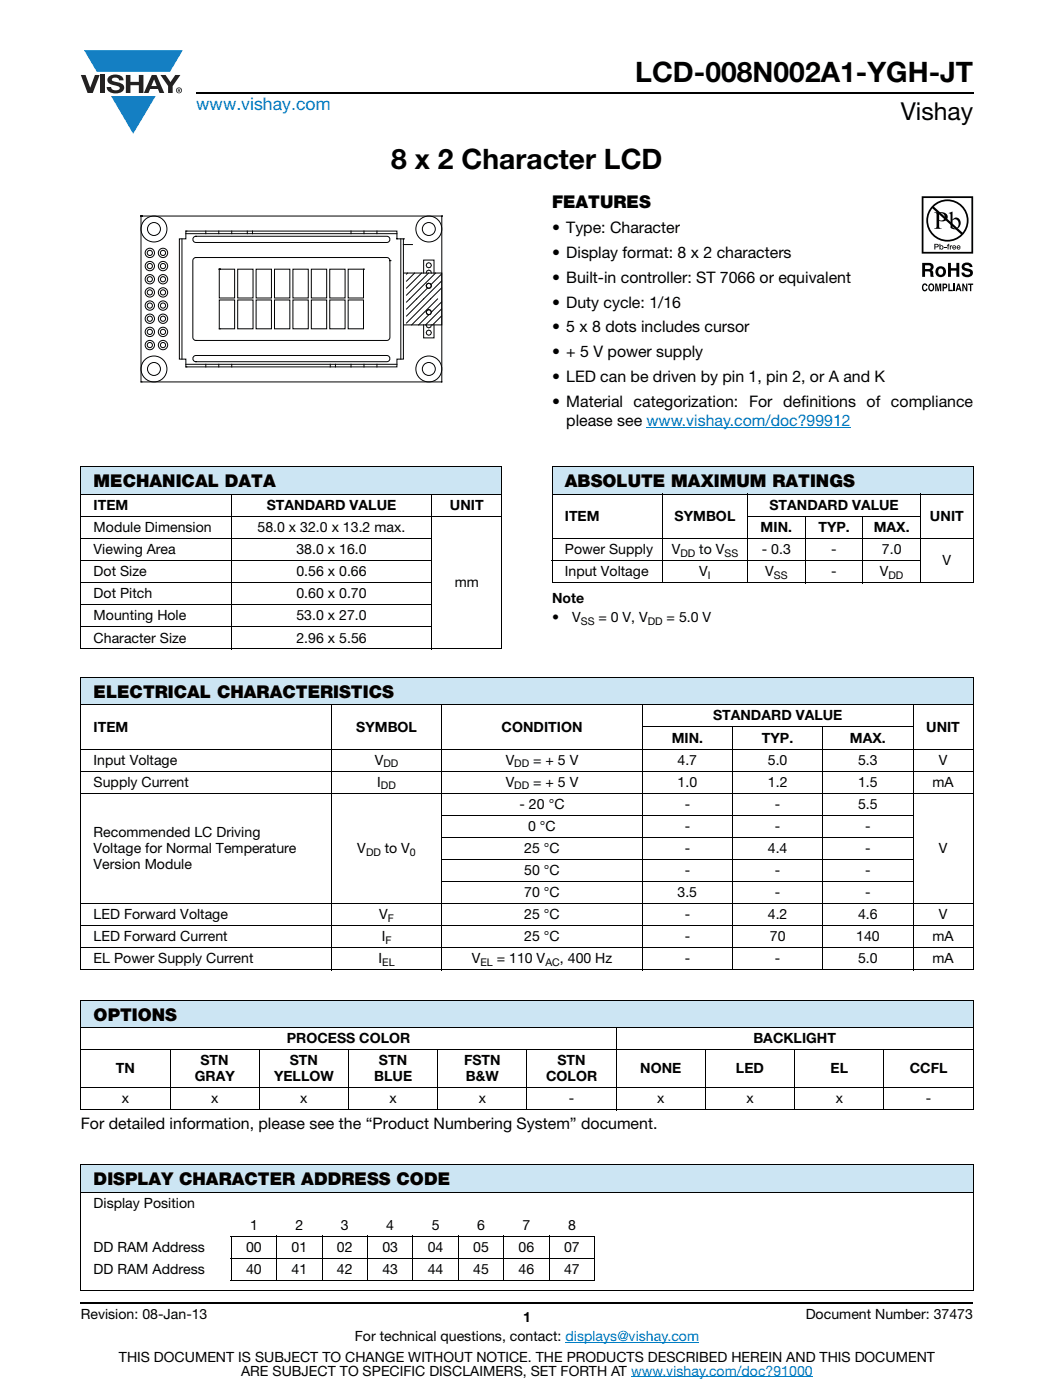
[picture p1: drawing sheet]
<svg xmlns="http://www.w3.org/2000/svg" width="210mm" height="279mm" viewBox="0 0 210 279" stroke-linecap="round" stroke-linejoin="round" font-family="sans-serif">
<g fill="#147fc3">
<path d="M16.8 10h19.7l-2.6 4.3h-1.1h-13.5z"/>
<path d="M22.2 19.2h8.9l-4.5 7.5z"/>
</g>
<g fill="#231f20">
<path d="M16.1 15h1l.9 2.5 .9-2.5h1l-1.4 3.6h-1z"/>
<path d="M20 15h.9v3.6h-.9z"/>
<path d="M21.8 15.3a2.1 2.1 0 0 1 2.7 .3l.1 .4h-.8a.79 .79 0 0 0-.7-.5 .79 .79 0 0 0-.8 .4l.2 .3 1 .2a1.08 1.08 0 0 1 1.3 1 1.08 1.08 0 0 1-1.1 1.2 1.73 1.73 0 0 1-2.4-1.2h.9a.96 .96 0 0 0 .8 .6 .96 .96 0 0 0 .9-.4 1.31 1.31 0 0 0-1.2-.6 1.03 1.03 0 0 1-1.1-.6 1.03 1.03 0 0 1 .2-1.1z"/>
<path d="M25.1 15h.9v1.3h1.7v-1.3h.9v3.6h-.9v-1.6h-1.7v1.6h-.9z"/>
<path d="M32 15h1l1 1.4 1-1.4h1l-1.6 2.2v1.4h-.9v-1.4z"/>
<path d="M30.7 15.9l.6 1.3h-1.1zM30.3 15l-1.6 3.6h.9l.4-.8h1.5l.3 .8h1l-1.6-3.6z"/>
<path d="M35.3 18a.46 .46 0 0 1 .9 0 .46 .46 0 0 1-.9 0zM35.1 18a.6 .6 0 0 0 1.2 0 .6 .6 0 0 0-1.2 0z"/>
<path d="M35.6 17.8h.2v.2h-.2zM35.5 17.7v.7h.1v-.3l.4 .3-.2-.3 .2-.2-.1-.2z"/>
</g>
<path d="M39.1 18.6h155M16.1 260h178" fill="none" stroke="#000" stroke-width=".36"/>
<path d="M129 85.3h40.7M112.8 267.9h26.7M125.9 274.8h36.3" fill="none" stroke="#007ec4" stroke-width=".2"/>
<path d="M28 43h60.2v33.3h-60.2z" fill="#fff"/>
<g fill="none" stroke="#030303" stroke-width=".2">
<path d="M28.1 43.1h.1M28.1 43.1h60v33.1h-60zM36.3 47.7v24M37.1 46.6h42.1M37.1 46.1h.1M37.1 46.1h42.1v1.6h1.3v24h-1.3v1.5h-42.1v-1.5h-1.3v-24h1.3zM38.6 51.7l.5-.3h38.2l.4 .3 .1 .3v15.4l-.3 .4-.3 .1h-38.2l-.4-.2-.1-.4v-15.3zM38.7 47.3l.4-.1h38.1a.62 .62 0 0 1 .6 .6 .62 .62 0 0 1-.6 .6h-38.1a.62 .62 0 0 1-.6-.4 .62 .62 0 0 1 .2-.7zM39.1 51.4h.1M41.1 46.1v.5M43.6 46.1v.5M43.7 53.7h3.1v5.8h-3.1z"/>
<path d="M43.7 59.9h3.1v5.7h-3.1zM43.7 53.7h.1M46.2 46.1v.5M47.4 53.7h3.1v5.8h-3.1zM47.4 59.9h3.1v5.7h-3.1zM49.3 46.1v.5M50.4 46.1v.5M51.1 53.7h3v5.8h-3zM51.1 59.9h3v5.7h-3zM54.8 53.7h3v5.8h-3zM54.8 59.9h3v5.7h-3zM58.4 53.7h3.1v5.8h-3.1z"/>
<path d="M58.4 59.9h3.1v5.7h-3.1zM62.1 53.7h3.1v5.8h-3.1zM62.1 59.9h3.1v5.7h-3.1zM65.8 53.7h3v5.8h-3zM65.8 59.9h3v5.7h-3zM69.4 53.7h3.1v5.8h-3.1zM69.4 59.9h3.1v5.7h-3.1zM70 46.1v.5M72.5 53.7h.1M72.6 46.1v.5M75.2 46.1v.5M77.8 52h.1"/>
<path d="M80 47.7v24M80.4 54.5h7.7v10.3h-7.7M80.5 48.8h1.8M80.5 47.7h.1M81.3 54.5l-.2 .2M82.7 54.5l-1.6 1.6M84.1 54.5l-3 3M84.5 54.5v-2.6h2.1v2.6M85 54.5l.2-.4 .3-.2 .4 .2 .1 .4M85.3 57.5l-4.2 4.2M85.5 54.5l-4.4 4.4M86.9 54.5l-5.8 5.8"/>
<path d="M87.3 59.7l-5.2 5.1M88.1 56.1l-7 7M88.1 57.5l-7 7M88.1 54.7l-2.1 2.1M88.1 43.1h.1M28.1 76.2h.1M37.1 72.7h42.1M37.1 73.2h.1M38.7 71.1l.4-.2h38.1a.62 .62 0 0 1 .6 .7 .62 .62 0 0 1-.6 .6h-38.1a.62 .62 0 0 1-.6-.4 .62 .62 0 0 1 .2-.7zM39.1 67.9h.1M41.1 72.7v.5M43.6 72.7v.5"/>
<path d="M43.7 65.6h.1M46.2 72.7v.5M65.9 72.7v.5M66.9 72.7v.5M70 72.7v.5M72.6 72.7v.5M75.2 72.7v.5M84.5 64.8v2.6h2.1v-2.6M85 64.8l.1 .5 .4 .1 .4-.1 .1-.5M85.5 62.8l-2 2M88.1 61.7l-3.2 3.1M88.1 60.3l-2 2"/>
<path d="M88.1 63.1l-1.8 1.7"/>
<circle cx="29.9" cy="50.5" r=".93"/>
<circle cx="29.9" cy="50.5" r=".52"/>
<circle cx="29.9" cy="55.7" r=".93"/>
<circle cx="29.9" cy="58.4" r=".93"/>
<circle cx="29.9" cy="53.1" r=".93"/>
<circle cx="29.9" cy="58.4" r=".52"/>
<circle cx="29.9" cy="55.7" r=".52"/>
<circle cx="29.9" cy="53.1" r=".52"/>
<circle cx="30.7" cy="45.7" r="1.29"/>
<circle cx="30.7" cy="45.7" r="2.59"/>
<circle cx="32.5" cy="50.5" r=".52"/>
<circle cx="32.5" cy="50.5" r=".93"/>
<circle cx="32.5" cy="58.4" r=".52"/>
<circle cx="32.5" cy="55.7" r=".52"/>
<circle cx="32.5" cy="53.1" r=".52"/>
<circle cx="32.5" cy="55.7" r=".93"/>
<circle cx="32.5" cy="58.4" r=".93"/>
<circle cx="32.5" cy="53.1" r=".93"/>
<circle cx="85.5" cy="57" r=".52"/>
<circle cx="85.5" cy="52.9" r=".52"/>
<circle cx="85.5" cy="45.7" r="1.29"/>
<circle cx="85.5" cy="45.7" r="2.59"/>
<circle cx="29.9" cy="61" r=".93"/>
<circle cx="29.9" cy="68.9" r=".93"/>
<circle cx="29.9" cy="61" r=".52"/>
<circle cx="29.9" cy="66.2" r=".93"/>
<circle cx="29.9" cy="63.6" r=".93"/>
<circle cx="29.9" cy="66.2" r=".52"/>
<circle cx="29.9" cy="68.9" r=".52"/>
<circle cx="29.9" cy="63.6" r=".52"/>
<circle cx="30.7" cy="73.6" r="1.29"/>
<circle cx="30.7" cy="73.6" r="2.59"/>
<circle cx="32.5" cy="61" r=".52"/>
<circle cx="32.5" cy="61" r=".93"/>
<circle cx="32.5" cy="66.2" r=".52"/>
<circle cx="32.5" cy="68.9" r=".52"/>
<circle cx="32.5" cy="63.6" r=".52"/>
<circle cx="32.5" cy="68.9" r=".93"/>
<circle cx="32.5" cy="66.2" r=".93"/>
<circle cx="32.5" cy="63.6" r=".93"/>
<circle cx="85.5" cy="66.4" r=".52"/>
<circle cx="85.5" cy="62.3" r=".52"/>
<circle cx="85.5" cy="73.6" r="1.29"/>
<circle cx="85.5" cy="73.6" r="2.59"/>
</g>
<path d="M183.9 39.2h10.2v18.9h-10.2z" fill="#fff"/>
<g fill="#000">
<path d="M184.1 56.8l.4-.2h.3l.2 .5-.6-.2a.66 .66 0 0 0 .1 1l.3-.3h.2a.54 .54 0 0 1-.5 .5 .54 .54 0 0 1-.5-.4zM186.6 56.6h.3l.3 1.2 .2-1.2h.4v1.5h-.3v-1.3l-.2 1.3h-.3l-.2-1.3v1.3h-.2zM188.4 49.3h.4v.1h-.4zM189.1 48.7h.3l-.2 .2 .2 .1v.1h-.2v.7h-.2v-.7h-.1zM189.2 56.6h.2v1.2h.7v.3h-.9zM189.5 49h.1v.1l.3-.1v.1l-.2 .1v.6h-.2zM189.1 52.5h.6v1h1.1v-1h.6v2.8h-.6v-1.3h-1.1v1.3h-.6zM190.2 56.6h.3v1.5h-.3zM192.1 52.6a1.15 1.15 0 0 1 1.9 .7h-.6v-.2a.68 .68 0 0 0-.9-.1l-.1 .4 .3 .1a1.29 1.29 0 0 1 1.4 .9 1.17 1.17 0 0 1-1.2 .9 1.17 1.17 0 0 1-1.1-.9h.6v.2a.67 .67 0 0 0 1.1-.1l-.2-.3-.6-.1a.82 .82 0 0 1-.8-.5 .82 .82 0 0 1 .2-1zM192 56.6h.2l.5 1.1v-1.1h.3v1.5h-.3l-.5-1.1v1.1h-.2zM193.1 56.6h1v.3h-.3v1.2h-.3v-1.2h-.4z"/>
<path d="M184.2 39.5h9.6v10.8h-9.6zM183.9 39.2v11.4h10.2v-11.4z"/>
<path d="M184.5 52.9v.8h1a.39 .39 0 0 0 0-.7zM184 52.5h1.4a.79 .79 0 0 1 .8 .4 .79 .79 0 0 1-.1 .9l-.3 .1a.98 .98 0 0 1 .4 1.2l.1 .2h-.6l-.3-1.1h-.9v1.1h-.5z"/>
<path d="M185.6 56.9a.64 .64 0 0 0 .2 1l.1-.1a.64 .64 0 0 0-.1-1zM185.4 56.7l.2-.1a.56 .56 0 0 1 .7 .3 .82 .82 0 0 1-.5 1.3l-.2-.1a.89 .89 0 0 1-.2-1.4z"/>
<path d="M186.3 41.3a3.9 3.9 0 0 1 5.3-.2 3.9 3.9 0 0 1 .4 5.3zM186 41.6l5.7 5.2a3.9 3.9 0 0 1-5.3 .1 3.9 3.9 0 0 1-.4-5.3zM184.8 44a4.2 4.2 0 0 0 8.4 0 4.2 4.2 0 0 0-8.4 0z"/>
<path d="M186.6 48.8v.4h.4v-.3zM186.4 48.7h.7l.2 .3-.2 .3-.5 .1v.4h-.2z"/>
<path d="M187.3 42.6v1.3a.75 .75 0 0 0 1.2-.6 .75 .75 0 0 0-1.2-.7zM186.4 42.4a2.81 2.81 0 0 1 2.4 .3 .97 .97 0 0 1 0 1.2 .97 .97 0 0 1-1.2 .2h-.3v1.1l.1 .2 .4 .3h-1.4l.3-.2 .1-.3v-2.3v-.3z"/>
<path d="M187.4 53.7a.63 .63 0 0 0-.2 .7 .63 .63 0 0 0 .7 .4 .63 .63 0 0 0 .2-.8 .63 .63 0 0 0-.7-.3zM186.6 54.2a1.1 1.1 0 0 1 2.2 0 1.1 1.1 0 0 1-2.2 0z"/>
<path d="M187.5 49.4a.3 .3 0 0 0 .6 0 .3 .3 0 0 0-.6 0zM187.4 48.7h.2v.4a.38 .38 0 0 1 .5 0 .38 .38 0 0 1 0 .6 .38 .38 0 0 1-.5 0l-.2 .1z"/>
<path d="M188.3 56.9v.4l.4-.1v-.3zM188 56.6h.6a.5 .5 0 0 1 .4 .5 .5 .5 0 0 1-.4 .5h-.3v.5h-.3z"/>
<path d="M190 44v1.3l.2 .2a.72 .72 0 0 0 .8-.1 .72 .72 0 0 0 .2-.7 .72 .72 0 0 0-.3-.8 .72 .72 0 0 0-.9 .1zM189.2 42.5l.8-.3v1.6a.89 .89 0 0 1 1.1-.3 .89 .89 0 0 1 .5 1 1.23 1.23 0 0 1-.6 1.2 1.23 1.23 0 0 1-1.4-.2v-2.7z"/>
<path d="M190.2 49.2l-.1 .1h.5l-.3-.2zM190.1 49h.5l.1 .4h-.6l.1 .2 .5-.1a.42 .42 0 0 1-.6 .2 .42 .42 0 0 1 0-.7z"/>
<path d="M191.2 56.9l-.1 .6h.3zM191.1 56.6h.3l.4 1.5h-.3l-.1-.3h-.4l-.1 .3h-.3z"/>
<path d="M191.1 49.2l-.1 .1h.4l-.2-.2zM191 49h.4l.2 .4h-.6l.1 .2 .5-.1a.42 .42 0 0 1-.7 .2 .42 .42 0 0 1 .1-.7z"/>
</g>
<path d="M16.1 93.2h84v5.4h-84z" fill="#cce5f3"/>
<g fill="none" stroke="#000" stroke-width=".2">
<path d="M16 93.2h84.2M16 98.6h84.2M16.1 93.2v36.2M46.1 98.6v31M86.1 98.6v31M100.1 93.2v36.2M16 103.1h84.2M16 107.5h70.2M16 111.9h70.2M16 116.3h70.2M16 120.7h70.2M16 125.1h70.2"/>
<path d="M16 129.5h84.2"/>
</g>
<path d="M110.1 93.2h84v5.4h-84z" fill="#cce5f3"/>
<g fill="none" stroke="#000" stroke-width=".2">
<path d="M110 93.2h84.2M110 98.6h84.2M110.1 93.2v23M132.1 98.6v17.8M149.1 98.6v17.8M183.6 98.6v17.8M194.1 93.2v23M110 107.5h84.2M110 111.9h73.7M110 116.3h84.2M149 103.1h34.7M160.6 103v13.4"/>
<path d="M172.1 103v13.4"/>
</g>
<g fill="#cce5f3">
<path d="M16.1 135.1h178v5.6h-178z"/>
<path d="M16.1 199.6h178v5.5h-178z"/>
<path d="M16.1 232.4h178v5.5h-178z"/>
</g>
<g fill="none" stroke="#000" stroke-width=".2">
<path d="M16 135.1h178.2M16.1 135.3v58.2M194.1 135.3v58.2M16 140.7h178.2M16 149.5h178.2M16 153.9h178.2M16 158.3h178.2M66.1 140.6v53.1M88.1 140.6v53.1M128 145.1h54.2M128.1 140.6v53.1M146.1 145v48.7"/>
<path d="M164.1 145v48.7M182.1 140.6v53.1M88 162.7h94.2M88 167.1h94.2M88 171.5h94.2M88 175.9h94.2M16 180.3h178.2M16 184.8h178.2M16 189.2h178.2M16 193.6h178.2M16 199.6h178.2M16.1 199.7v21.7"/>
<path d="M194.1 199.7v21.7M16 205.1h178.2M16 209.5h178.2M16 217.1h178.2M33.9 209.4v12.2M51.7 209.4v12.2M69.5 209.4v12.2M87.3 209.4v12.2M105.1 209.4v12.2M122.9 205v16.6M140.7 209.4v12.2M158.5 209.4v12.2"/>
<path d="M176.3 209.4v12.2M16 221.5h178.2M16 232.4h178.2M16 237.9h178.2M16.1 232.5v25M194.1 232.5v25M16 257.6h178.2M46 246.7h72.7M46 251.1h72.7M46 255.6h72.7M46.1 246.8v8.7M55.2 246.7v9"/>
<path d="M64.3 246.7v9M73.3 246.7v9M82.4 246.7v9M91.4 246.7v9M100.5 246.7v9M109.6 246.7v9M118.6 246.8v8.7"/>
</g>
<g font-size="5.6">
<text x="126.7" y="16.4">LCD-008N002A1-YGH-JT</text>
<text x="78.1" y="33.8">8 x 2 Character LCD</text>
</g>
<text font-size="4.9" x="179.7" y="24">Vishay</text>
<text font-size="3.5" fill="#007ec4" x="39.1" y="21.9">www.vishay.com</text>
<g font-size="3.5">
<text x="110.1" y="41.5">FEATURES</text>
<text x="18.7" y="97.3">MECHANICAL DATA</text>
<text x="112.7" y="97.3">ABSOLUTE MAXIMUM RATINGS</text>
<text x="18.7" y="139.3">ELECTRICAL CHARACTERISTICS</text>
<text x="18.7" y="203.7">OPTIONS</text>
<text x="18.7" y="236.5">DISPLAY CHARACTER ADDRESS CODE</text>
</g>
<g font-size="3.2">
<text x="110.1" y="46.6">• Type: Character</text>
<text x="110.1" y="51.5">• Display format: 8 x 2 characters</text>
<text x="110.1" y="56.5">• Built-in controller: ST 7066 or equivalent</text>
<text x="110.1" y="61.4">• Duty cycle: 1/16</text>
<text x="110.1" y="66.3">• 5 x 8 dots includes cursor</text>
<text x="110.1" y="71.3">• + 5 V power supply</text>
<text x="110.1" y="76.2">• LED can be driven by pin 1, pin 2, or A and K</text>
<text x="110.1" y="81.2">• Material categorization: For definitions of compliance</text>
<text x="113" y="85">please see www.vishay.com/doc?99912</text>
<text x="16.1" y="225.4">For detailed information, please see the “Product Numbering System” document.</text>
</g>
<g font-size="2.8">
<text x="18.7" y="101.8">ITEM</text>
<text x="53.2" y="101.8">STANDARD VALUE</text>
<text x="89.8" y="101.8">UNIT</text>
<text x="153.5" y="101.8">STANDARD VALUE</text>
<text x="18.7" y="106.2">Module Dimension</text>
<text x="51.4" y="106.2">58.0 x 32.0 x 13.2 max.</text>
<text x="112.7" y="104">ITEM</text>
<text x="134.6" y="104">SYMBOL</text>
<text x="151.7" y="106.2">MIN.</text>
<text x="163.3" y="106.2">TYP.</text>
<text x="174.3" y="106.2">MAX.</text>
<text x="185.5" y="104">UNIT</text>
<text x="18.7" y="110.6">Viewing Area</text>
<text x="59.1" y="110.6">38.0 x 16.0</text>
<text x="112.7" y="110.6">Power Supply</text>
<text x="134" y="110.6">V</text>
<text x="139.5" y="110.6">to V</text>
<text x="152" y="110.6">- 0.3</text>
<text x="165.8" y="110.6">-</text>
<text x="175.9" y="110.6">7.0</text>
<text x="188" y="112.8">V</text>
<text x="18.7" y="115">Dot Size</text>
<text x="18.7" y="119.4">Dot Pitch</text>
<text x="59.1" y="115">0.56 x 0.66</text>
<text x="59.1" y="119.4">0.60 x 0.70</text>
<text x="90.7" y="117.2">mm</text>
<text x="112.7" y="115">Input Voltage</text>
<text x="139.5" y="115">V</text>
<text x="152.6" y="115">V</text>
<text x="165.8" y="115">-</text>
<text x="175.5" y="115">V</text>
<text x="18.7" y="123.8">Mounting Hole</text>
<text x="59.1" y="123.8">53.0 x 27.0</text>
<text x="110.1" y="120.3">Note</text>
<text x="110.1" y="124.2">•</text>
<text x="114.1" y="124.2">V</text>
<text x="119.4" y="124.2">= 0 V, V</text>
<text x="133" y="124.2">= 5.0 V</text>
<text x="18.7" y="128.2">Character Size</text>
<text x="59.1" y="128.2">2.96 x 5.56</text>
<text x="142.2" y="143.8">STANDARD VALUE</text>
<text x="18.7" y="146">ITEM</text>
<text x="71.1" y="146">SYMBOL</text>
<text x="100.1" y="146">CONDITION</text>
<text x="134" y="148.2">MIN.</text>
<text x="152" y="148.2">TYP.</text>
<text x="169.6" y="148.2">MAX.</text>
<text x="184.8" y="146">UNIT</text>
<text x="18.7" y="152.6">Input Voltage</text>
<text x="74.8" y="152.6">V</text>
<text x="100.9" y="152.6">V</text>
<text x="106.4" y="152.6">= + 5 V</text>
<text x="135.2" y="152.6">4.7</text>
<text x="153.2" y="152.6">5.0</text>
<text x="171.2" y="152.6">5.3</text>
<text x="187.3" y="152.6">V</text>
<text x="18.7" y="157">Supply Current</text>
<text x="75.3" y="157">I</text>
<text x="100.9" y="157">V</text>
<text x="103.6" y="161.4">- 20 °C</text>
<text x="106.4" y="157">= + 5 V</text>
<text x="135.2" y="157">1.0</text>
<text x="136.6" y="161.4">-</text>
<text x="153.2" y="157">1.2</text>
<text x="154.6" y="161.4">-</text>
<text x="171.2" y="161.4">5.5</text>
<text x="171.2" y="157">1.5</text>
<text x="186" y="157">mA</text>
<text x="18.7" y="167.1">Recommended LC Driving</text>
<text x="105.4" y="165.8">0 °C</text>
<text x="136.6" y="165.8">-</text>
<text x="154.6" y="165.8">-</text>
<text x="172.6" y="165.8">-</text>
<text x="18.7" y="170.2">Voltage for Normal Temperature</text>
<text x="18.7" y="173.4">Version Module</text>
<text x="71.3" y="170.2">V</text>
<text x="76.8" y="170.2">to V</text>
<text x="104.6" y="170.2">25 °C</text>
<text x="136.6" y="170.2">-</text>
<text x="153.2" y="170.2">4.4</text>
<text x="172.6" y="170.2">-</text>
<text x="187.3" y="170.2">V</text>
<text x="104.6" y="174.6">50 °C</text>
<text x="104.6" y="179">70 °C</text>
<text x="135.2" y="179">3.5</text>
<text x="136.6" y="174.6">-</text>
<text x="154.6" y="179">-</text>
<text x="154.6" y="174.6">-</text>
<text x="172.6" y="179">-</text>
<text x="172.6" y="174.6">-</text>
<text x="18.7" y="183.5">LED Forward Voltage</text>
<text x="75.7" y="183.5">V</text>
<text x="104.6" y="183.5">25 °C</text>
<text x="136.6" y="183.5">-</text>
<text x="153.2" y="183.5">4.2</text>
<text x="171.2" y="183.5">4.6</text>
<text x="187.3" y="183.5">V</text>
<text x="18.7" y="187.9">LED Forward Current</text>
<text x="76.2" y="187.9">I</text>
<text x="104.6" y="187.9">25 °C</text>
<text x="136.6" y="187.9">-</text>
<text x="153.6" y="187.9">70</text>
<text x="170.8" y="187.9">140</text>
<text x="186" y="187.9">mA</text>
<text x="18.7" y="192.3">EL Power Supply Current</text>
<text x="75.5" y="192.3">I</text>
<text x="94.1" y="192.3">V</text>
<text x="99.1" y="192.3">= 110 V</text>
<text x="111.7" y="192.3">, 400 Hz</text>
<text x="136.6" y="192.3">-</text>
<text x="154.6" y="192.3">-</text>
<text x="171.2" y="192.3">5.0</text>
<text x="186" y="192.3">mA</text>
<text x="57.2" y="208.2">PROCESS COLOR</text>
<text x="150.3" y="208.2">BACKLIGHT</text>
<text x="23.1" y="214.2">TN</text>
<text x="38.8" y="215.8">GRAY</text>
<text x="40" y="212.6">STN</text>
<text x="54.7" y="215.8">YELLOW</text>
<text x="57.8" y="212.6">STN</text>
<text x="74.6" y="215.8">BLUE</text>
<text x="75.6" y="212.6">STN</text>
<text x="92.6" y="212.6">FSTN</text>
<text x="92.9" y="215.8">B&amp;W</text>
<text x="108.9" y="215.8">COLOR</text>
<text x="111.2" y="212.6">STN</text>
<text x="127.7" y="214.2">NONE</text>
<text x="146.8" y="214.2">LED</text>
<text x="165.7" y="214.2">EL</text>
<text x="181.5" y="214.2">CCFL</text>
<text x="24.3" y="220.2">x</text>
<text x="42.1" y="220.2">x</text>
<text x="59.9" y="220.2">x</text>
<text x="77.7" y="220.2">x</text>
<text x="95.5" y="220.2">x</text>
<text x="113.5" y="220.2">-</text>
<text x="131.1" y="220.2">x</text>
<text x="148.9" y="220.2">x</text>
<text x="166.7" y="220.2">x</text>
<text x="184.7" y="220.2">-</text>
<text x="18.7" y="241">Display Position</text>
<text x="49.9" y="245.4">1</text>
<text x="58.9" y="245.4">2</text>
<text x="68" y="245.4">3</text>
<text x="77.1" y="245.4">4</text>
<text x="86.1" y="245.4">5</text>
<text x="95.2" y="245.4">6</text>
<text x="104.3" y="245.4">7</text>
<text x="113.3" y="245.4">8</text>
<text x="18.7" y="249.9">DD RAM Address</text>
<text x="49.1" y="249.9">00</text>
<text x="58.2" y="249.9">01</text>
<text x="67.2" y="249.9">02</text>
<text x="76.3" y="249.9">03</text>
<text x="85.3" y="249.9">04</text>
<text x="94.4" y="249.9">05</text>
<text x="103.5" y="249.9">06</text>
<text x="112.5" y="249.9">07</text>
<text x="18.7" y="254.3">DD RAM Address</text>
<text x="49.1" y="254.3">40</text>
<text x="58.2" y="254.3">41</text>
<text x="67.2" y="254.3">42</text>
<text x="76.3" y="254.3">43</text>
<text x="85.3" y="254.3">44</text>
<text x="94.4" y="254.3">45</text>
<text x="103.5" y="254.3">46</text>
<text x="112.5" y="254.3">47</text>
<text x="16.1" y="263.3">Revision: 08-Jan-13</text>
<text x="104.3" y="263.8">1</text>
<text x="160.7" y="263.3">Document Number: 37473</text>
<text x="70.8" y="267.7">For technical questions, contact: displays@vishay.com</text>
<text x="23.7" y="271.7">THIS DOCUMENT IS SUBJECT TO CHANGE WITHOUT NOTICE. THE PRODUCTS DESCRIBED HEREIN AND THIS DOCUMENT</text>
<text x="48.1" y="274.6">ARE SUBJECT TO SPECIFIC DISCLAIMERS, SET FORTH AT www.vishay.com/doc?91000</text>
</g>
<g font-size="2.1">
<text x="135.7" y="111.1">DD</text>
<text x="144.5" y="111.1">SS</text>
<text x="141.2" y="115.5">I</text>
<text x="154.4" y="115.5">SS</text>
<text x="177.2" y="115.5">DD</text>
<text x="115.9" y="124.7">SS</text>
<text x="129.2" y="124.7">DD</text>
<text x="76.5" y="153.1">DD</text>
<text x="102.6" y="153.1">DD</text>
<text x="76" y="157.5">DD</text>
<text x="102.6" y="157.5">DD</text>
<text x="73" y="170.8">DD</text>
<text x="81.8" y="170.8">0</text>
<text x="77.4" y="184">F</text>
<text x="76.9" y="188.4">F</text>
<text x="76.3" y="192.8">EL</text>
<text x="95.8" y="192.8">EL</text>
<text x="108.8" y="192.8">AC</text>
</g>
</svg>
